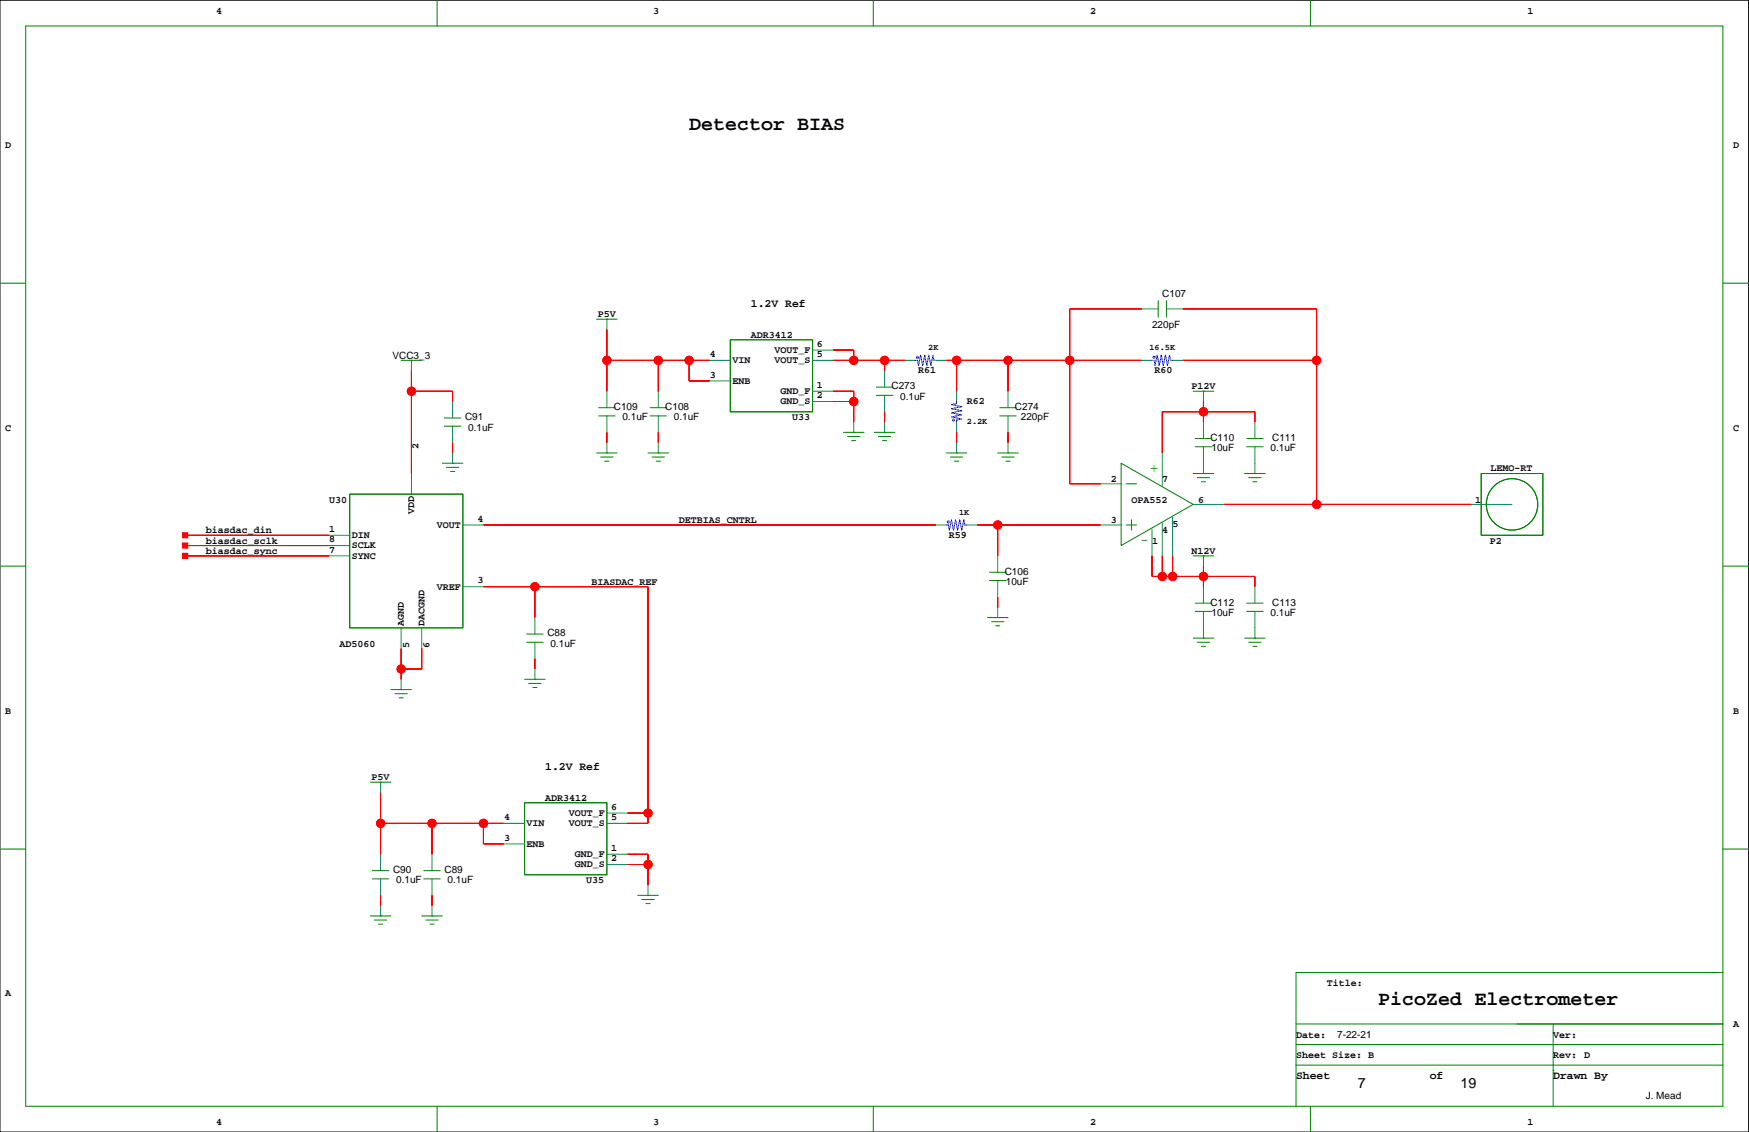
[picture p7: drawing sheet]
<svg xmlns="http://www.w3.org/2000/svg" width="432mm" height="279mm" viewBox="0 0 432 279" stroke-linecap="round" stroke-linejoin="round" font-family="sans-serif">
<path d="M0 .1h431.7v279.3h-431.7z" fill="none" stroke="#000" stroke-width=".25"/>
<g fill="none" stroke="#008000" stroke-width=".25">
<path d="M6.3 6.4h419.1v266.7h-419.1zM107.9 .1v6.3M215.6 .1v6.3M323.5 .1v6.3M0 69.9h6.3M147.3 78.8h5.1M149.8 78.8h.1M285.9 74.2v4.1M288 74.2v4.1M425.4 69.9h6.3M99 88.9h5.1M101.6 88.9h.1"/>
<path d="M180.3 83.9h20.3v17.7h-20.3zM216.4 95.5h4M216.4 97.6h4M294.6 96.6h5.1M297.1 96.6h.1M109.2 114.3h5.1M109.7 103.2h4.1M109.7 105.2h4.1M110.2 115.4h3.1M111.2 116.4h1M111.7 114.3h.1M147.3 111.8h5.1"/>
<path d="M147.8 100.6h4.1M147.8 102.7h4.1M148.3 112.8h3M149.3 113.8h1M149.8 111.8h.1M160 111.8h5.1M160.5 100.6h4.1M160.5 102.7h4.1M161 112.8h3M162 113.8h1M162.5 111.8h.1M208.2 106.7h5.1"/>
<path d="M209.2 107.7h3.1M210.3 108.8h1M210.8 106.7h.1M215.9 106.7h5M216.9 107.7h3M217.9 108.8h1M218.4 106.7h.1M233.6 111.8h5.1M234.6 112.8h3.1M235.7 113.8h1M236.2 111.8h.1M246.3 111.8h5.1"/>
<path d="M246.8 100.6h4.1M246.8 102.7h4.1M247.3 112.8h3.1M248.4 113.8h1M248.9 111.8h.1M276.8 114.3l17.8 10.2-17.8 10.2zM278.1 119.4h2.5M294.6 116.9h5.1M295.1 108.2h4M295.1 110.3h4M295.6 117.9h3M296.6 118.9h1"/>
<path d="M297.1 116.9h.1M307.3 116.9h5M307.8 108.2h4M307.8 110.3h4M308.3 117.9h3M309.3 118.9h1M309.8 116.9h.1M365.7 116.9h15.2v15.2h-15.2zM0 139.7h6.3M86.3 122h28v33h-28zM278.1 129.6h2.5M279.3 128.3v2.5"/>
<path d="M294.6 137.2h5.1M297.1 137.2h.1M425.4 139.7h6.3M130 156.5h4.1M130 158.5h4.1M243.8 152.4h5.1M244.3 141.3h4.1M244.3 143.3h4.1M244.8 153.4h3M245.8 154.5h1M246.3 152.4h.1M294.6 157.5h5.1"/>
<path d="M295.1 148.9h4M295.1 150.9h4M295.6 158.5h3M296.6 159.5h1M297.1 157.5h.1M307.3 157.5h5M307.8 148.9h4M307.8 150.9h4M308.3 158.5h3M309.3 159.5h1M309.8 157.5h.1M96.5 170.2h5.1"/>
<path d="M97.5 171.2h3.1M98.5 172.2h1M99 170.2h.1M129.5 167.7h5.1M130.5 168.7h3.1M131.5 169.7h1.1M132.1 167.7h.1M91.4 193.1h5.1M94 193.1h.1M129.5 198.1h20.3v17.8h-20.3zM0 209.6h6.3M91.9 214.9h4.1"/>
<path d="M91.9 216.9h4.1M104.6 214.9h4.1M104.6 216.9h4.1M425.4 209.6h6.3M91.4 226.1h5.1M92.4 227.1h3.1M93.5 228.1h1M94 226.1h.1M104.1 226.1h5.1M105.1 227.1h3.1M106.1 228.1h1.1M106.7 226.1h.1"/>
<path d="M157.4 221h5.1M158.5 222h3M159.5 223h1M160 221h.1M320 257.8h105.4M320 252.7h105.4M383.5 252.7v20.4M425.4 240h-105.4v33.1M107.9 273.1v6.3M215.6 273.1v6.3M320 262.9h105.4M323.5 273.1v6.3"/>
<path d="M383.5 264.2h.1"/>
<circle cx="373.3" cy="124.5" r="6.3"/>
</g>
<g fill="none" stroke="#008080" stroke-width=".25">
<path d="M149.8 78.8v2.5M281.9 76.2h4M288 76.2h4M101.6 88.9v2.6M111.7 99.1v4.1M149.8 96.6v4M162.5 96.6v4M175.2 88.9h5.1M175.2 94h5.1M200.6 88.9h5.1M200.6 96.6h5.1M200.6 99.1h5.1"/>
<path d="M200.6 86.4h5.1M218.4 91.5v4M218.4 97.6v4M223.5 88.9h2.5M231.1 88.9h2.5M236.2 96.6v2.5M248.9 96.6v4M281.9 88.9h2.5M289.5 88.9h2.5M297.1 96.6v2.5M101.6 116.9v5.1M111.7 105.2v4.1"/>
<path d="M111.7 111.8v2.5M149.8 102.7v4M149.8 109.3v2.5M162.5 102.7v4M162.5 109.3v2.5M210.8 104.2v2.5M218.4 104.2v2.5M236.2 104.2v2.5M236.2 109.3v2.5M248.9 102.7v4M248.9 109.3v2.5M271.7 119.4h5.1"/>
<path d="M287 111.8v8.1M297.1 104.2v4M297.1 110.3v6.6M309.8 104.2v4M309.8 110.3v6.6M81.3 132.1h5M81.3 137.2h5M81.3 134.7h5M114.3 129.6h5.1M231.1 129.6h2.5M238.7 129.6h2.5M246.3 137.2v4.1"/>
<path d="M271.7 129.6h5.1M284.4 130.6v6.6M287 129.1v8.1M289.5 127.5v9.7M294.6 124.5h7.6M297.1 137.2v2.5M363.1 124.5h10.2M99 155v5M104.1 155v5M114.3 144.8h5.1M132.1 152.4v4.1M132.1 158.5v4.1"/>
<path d="M246.3 143.3v4M246.3 149.9v2.5M297.1 144.8v4.1M297.1 150.9v6.6M309.8 144.8v4.1M309.8 150.9v6.6M99 167.7v2.5M132.1 165.1v2.6M94 193.1v2.5M94 210.8v4.1M94 216.9v4.1M106.7 210.8v4.1"/>
<path d="M106.7 216.9v4.1M124.4 208.3h5.1M124.4 203.2h5.1M149.8 203.2h5.1M149.8 210.8h5.1M149.8 213.4h5.1M149.8 200.7h5.1M160 218.5v2.5M94 223.5v2.6M106.7 223.5v2.6"/>
</g>
<g fill="#f00" stroke="#f00" stroke-width=".25">
<path d="M154.9 213.4h5.1z" fill-rule="evenodd"/>
<path d="M154.9 210.8h5.1z" fill-rule="evenodd"/>
<path d="M160 213.4v5.1z" fill-rule="evenodd"/>
<path d="M160 210.8v2.6z" fill-rule="evenodd"/>
<path d="M106.7 203.2v7.6z" fill-rule="evenodd"/>
<path d="M119.4 203.2h5z" fill-rule="evenodd"/>
<path d="M106.7 203.2h12.7z" fill-rule="evenodd"/>
<path d="M94 203.2h12.7z" fill-rule="evenodd"/>
<path d="M119.4 208.3h5z" fill-rule="evenodd"/>
<path d="M94 195.6v7.6z" fill-rule="evenodd"/>
<path d="M94 203.2v7.6z" fill-rule="evenodd"/>
<path d="M119.4 203.2v5.1z" fill-rule="evenodd"/>
<path d="M106.7 221v2.5z" fill-rule="evenodd"/>
<path d="M94 221v2.5z" fill-rule="evenodd"/>
<path d="M132.1 162.6v2.5z" fill-rule="evenodd"/>
<path d="M99 160v5.1z" fill-rule="evenodd"/>
<path d="M99 165.1h5.1z" fill-rule="evenodd"/>
<path d="M99 165.1v2.6z" fill-rule="evenodd"/>
<path d="M104.1 160v5.1z" fill-rule="evenodd"/>
<path d="M45.7 132.1h35.6z" fill-rule="evenodd"/>
<path d="M45.1 131.5h1.2v1.2h-1.2z" fill-rule="evenodd"/>
<path d="M45.7 134.7h35.6z" fill-rule="evenodd"/>
<path d="M45.1 134h1.2v1.3h-1.2z" fill-rule="evenodd"/>
<path d="M45.7 137.2h35.6z" fill-rule="evenodd"/>
<path d="M45.1 136.6h1.2v1.2h-1.2z" fill-rule="evenodd"/>
<path d="M111.7 96.6v2.5z" fill-rule="evenodd"/>
<path d="M101.6 96.6h10.1z" fill-rule="evenodd"/>
<path d="M101.6 91.5v5.1z" fill-rule="evenodd"/>
<path d="M101.6 96.6v20.3z" fill-rule="evenodd"/>
<path d="M111.7 109.3v2.5z" fill-rule="evenodd"/>
<path d="M119.4 144.8h12.7z" fill-rule="evenodd"/>
<path d="M154.9 200.7h5.1z" fill-rule="evenodd"/>
<path d="M154.9 203.2h5.1z" fill-rule="evenodd"/>
<path d="M160 200.7v2.5z" fill-rule="evenodd"/>
<path d="M132.1 144.8v7.6z" fill-rule="evenodd"/>
<path d="M132.1 144.8h27.9z" fill-rule="evenodd"/>
<path d="M160 144.8v55.9z" fill-rule="evenodd"/>
<path d="M119.4 129.6h111.7z" fill-rule="evenodd"/>
<path d="M241.2 129.6h5.1z" fill-rule="evenodd"/>
<path d="M246.3 129.6v7.6z" fill-rule="evenodd"/>
<path d="M246.3 129.6h25.4z" fill-rule="evenodd"/>
<path d="M246.3 147.3v2.6z" fill-rule="evenodd"/>
<path d="M210.8 99.1v5.1z" fill-rule="evenodd"/>
<path d="M205.7 99.1h5.1z" fill-rule="evenodd"/>
<path d="M205.7 96.6h5.1z" fill-rule="evenodd"/>
<path d="M210.8 96.6v2.5z" fill-rule="evenodd"/>
<path d="M162.5 88.9v7.7z" fill-rule="evenodd"/>
<path d="M170.1 94h5.1z" fill-rule="evenodd"/>
<path d="M170.1 88.9v5.1z" fill-rule="evenodd"/>
<path d="M162.5 88.9h7.6z" fill-rule="evenodd"/>
<path d="M149.8 88.9h12.7z" fill-rule="evenodd"/>
<path d="M149.8 81.3v7.6z" fill-rule="evenodd"/>
<path d="M149.8 88.9v7.7z" fill-rule="evenodd"/>
<path d="M170.1 88.9h5.1z" fill-rule="evenodd"/>
<path d="M162.5 106.7v2.6z" fill-rule="evenodd"/>
<path d="M149.8 106.7v2.6z" fill-rule="evenodd"/>
<path d="M236.2 106.7v2.6z" fill-rule="evenodd"/>
<path d="M292 76.2h33z" fill-rule="evenodd"/>
<path d="M325 76.2v12.7z" fill-rule="evenodd"/>
<path d="M292 88.9h33z" fill-rule="evenodd"/>
<path d="M325 88.9v35.6z" fill-rule="evenodd"/>
<path d="M302.2 124.5h22.8z" fill-rule="evenodd"/>
<path d="M325 124.5h38.1z" fill-rule="evenodd"/>
<path d="M287 101.6h10.1z" fill-rule="evenodd"/>
<path d="M287 101.6v10.2z" fill-rule="evenodd"/>
<path d="M297.1 101.6h12.7z" fill-rule="evenodd"/>
<path d="M309.8 101.6v2.6z" fill-rule="evenodd"/>
<path d="M297.1 101.6v2.6z" fill-rule="evenodd"/>
<path d="M297.1 99.1v2.5z" fill-rule="evenodd"/>
<path d="M289.5 137.2v5.1z" fill-rule="evenodd"/>
<path d="M287 142.3h2.5z" fill-rule="evenodd"/>
<path d="M287 137.2v5.1z" fill-rule="evenodd"/>
<path d="M284.4 142.3h2.6z" fill-rule="evenodd"/>
<path d="M284.4 137.2v5.1z" fill-rule="evenodd"/>
<path d="M289.5 142.3h7.6z" fill-rule="evenodd"/>
<path d="M309.8 142.3v2.5z" fill-rule="evenodd"/>
<path d="M297.1 142.3v2.5z" fill-rule="evenodd"/>
<path d="M297.1 139.7v2.6z" fill-rule="evenodd"/>
<path d="M297.1 142.3h12.7z" fill-rule="evenodd"/>
<path d="M218.4 88.9v2.6z" fill-rule="evenodd"/>
<path d="M210.8 88.9h7.6z" fill-rule="evenodd"/>
<path d="M205.7 88.9h5.1z" fill-rule="evenodd"/>
<path d="M210.8 86.4v2.5z" fill-rule="evenodd"/>
<path d="M205.7 86.4h5.1z" fill-rule="evenodd"/>
<path d="M218.4 88.9h5.1z" fill-rule="evenodd"/>
<path d="M218.4 101.6v2.6z" fill-rule="evenodd"/>
<path d="M248.9 88.9v7.7z" fill-rule="evenodd"/>
<path d="M236.2 88.9h12.7z" fill-rule="evenodd"/>
<path d="M264.1 119.4h7.6z" fill-rule="evenodd"/>
<path d="M264.1 88.9h17.8z" fill-rule="evenodd"/>
<path d="M233.6 88.9h2.6z" fill-rule="evenodd"/>
<path d="M264.1 76.2h17.8z" fill-rule="evenodd"/>
<path d="M264.1 76.2v12.7z" fill-rule="evenodd"/>
<path d="M248.9 88.9h15.2z" fill-rule="evenodd"/>
<path d="M264.1 88.9v30.5z" fill-rule="evenodd"/>
<path d="M236.2 88.9v7.7z" fill-rule="evenodd"/>
<path d="M248.9 106.7v2.6z" fill-rule="evenodd"/>
<circle cx="160" cy="213.4" r="1.02"/>
<circle cx="106.7" cy="203.2" r="1.02"/>
<circle cx="94" cy="203.2" r="1.02"/>
<circle cx="119.4" cy="203.2" r="1.02"/>
<circle cx="99" cy="165.1" r="1.02"/>
<circle cx="101.6" cy="96.6" r="1.02"/>
<circle cx="132" cy="144.8" r="1.02"/>
<circle cx="160" cy="200.7" r="1.02"/>
<circle cx="246.3" cy="129.6" r="1.02"/>
<circle cx="210.8" cy="99.1" r="1.02"/>
<circle cx="162.5" cy="88.9" r="1.02"/>
<circle cx="149.8" cy="88.9" r="1.02"/>
<circle cx="170.1" cy="88.9" r="1.02"/>
<circle cx="325" cy="88.9" r="1.02"/>
<circle cx="325" cy="124.5" r="1.02"/>
<circle cx="297.1" cy="101.6" r="1.02"/>
<circle cx="287" cy="142.3" r="1.02"/>
<circle cx="289.5" cy="142.3" r="1.02"/>
<circle cx="297.1" cy="142.3" r="1.02"/>
<circle cx="210.8" cy="88.9" r="1.02"/>
<circle cx="218.4" cy="88.9" r="1.02"/>
<circle cx="248.9" cy="88.9" r="1.02"/>
<circle cx="264.1" cy="88.9" r="1.02"/>
<circle cx="236.2" cy="88.9" r="1.02"/>
</g>
<g fill="none" stroke="#f00" stroke-width=".25">
<path d="M281.9 76.2h-17.8v43.2h7.6M292 76.2h33v48.3M101.6 96.6h10.1v2.5M101.6 91.5v25.4M149.8 88.9h25.4M149.8 81.3v15.3M162.5 88.9v7.7M170.1 88.9v5.1h5.1M205.7 96.6h5.1v7.6M205.7 86.4h5.1v2.5M205.7 99.1h5.1M205.7 88.9h17.8"/>
<path d="M218.4 88.9v2.6M233.6 88.9h48.3M236.2 88.9v7.7M248.9 88.9v7.7M292 88.9h33M297.1 99.1v5.1M111.7 109.3v2.5M149.8 106.7v2.6M162.5 106.7v2.6M218.4 101.6v2.6M236.2 106.7v2.6M248.9 106.7v2.6"/>
<path d="M297.1 114.3h.1M309.8 114.3h.1M309.8 104.2v-2.6h-22.8v10.2M45.7 132.1h35.6M45.7 134.7h35.6M45.7 137.2h35.6M119.4 129.6h111.7M241.2 129.6h30.5M246.3 129.6v7.6M284.4 137.2v5.1h25.4v2.5M287 137.2v5.1M289.5 137.2v5.1"/>
<path d="M297.1 139.7v5.1M302.2 124.5h60.9M119.4 144.8h40.6v58.4h-5.1M132.1 144.8v7.6M246.3 147.3v2.6M297.1 155h.1M309.8 155h.1M99 160v7.7M104.1 160v5.1h-5.1M132.1 162.6v2.5M94 195.6v15.2M94 203.2h30.4"/>
<path d="M106.7 203.2v7.6M119.4 203.2v5.1h5M154.9 213.4h5.1M154.9 210.8h5.1v7.7M154.9 200.7h5.1M94 221v2.5M106.7 221v2.5"/>
<circle cx="101.6" cy="96.6" r="1.02"/>
<circle cx="149.8" cy="88.9" r="1.02"/>
<circle cx="162.5" cy="88.9" r="1.02"/>
<circle cx="170.1" cy="88.9" r="1.02"/>
<circle cx="210.8" cy="99.1" r="1.02"/>
<circle cx="210.8" cy="88.9" r="1.02"/>
<circle cx="218.4" cy="88.9" r="1.02"/>
<circle cx="236.2" cy="88.9" r="1.02"/>
<circle cx="248.9" cy="88.9" r="1.02"/>
<circle cx="264.1" cy="88.9" r="1.02"/>
<circle cx="325" cy="88.9" r="1.02"/>
<circle cx="297.1" cy="101.6" r="1.02"/>
<circle cx="246.3" cy="129.6" r="1.02"/>
<circle cx="325" cy="124.5" r="1.02"/>
<circle cx="132" cy="144.8" r="1.02"/>
<circle cx="287" cy="142.3" r="1.02"/>
<circle cx="289.5" cy="142.3" r="1.02"/>
<circle cx="297.1" cy="142.3" r="1.02"/>
<circle cx="99" cy="165.1" r="1.02"/>
<circle cx="94" cy="203.2" r="1.02"/>
<circle cx="106.7" cy="203.2" r="1.02"/>
<circle cx="119.4" cy="203.2" r="1.02"/>
<circle cx="160" cy="200.7" r="1.02"/>
<circle cx="160" cy="213.4" r="1.02"/>
</g>
<path d="M284.2 115.6h1.5M284.9 114.8v1.6M281.9 133.4h1.2" fill="none" stroke="#0f0" stroke-width=".25"/>
<g fill="none" stroke="#00f" stroke-width=".25">
<path d="M226 88.9h.5l.3 1.3 .5-2.5 .5 2.5 .5-2.5 .5 2.5 .5-2.5 .5 2.5 .5-2.5 .3 1.2h.5M236.2 99.1v.5l-1.3 .3 2.5 .5-2.5 .5 2.5 .5-2.5 .5 2.5 .5-2.5 .5 2.5 .5-1.2 .3v.5M284.4 88.9h.5l.3 1.3 .5-2.5 .5 2.5 .5-2.5 .5 2.5 .5-2.5 .5 2.5 .5-2.5 .3 1.2h.5M233.6 129.6h.5l.3 1.2 .5-2.5 .5 2.5 .5-2.5 .5 2.5 .5-2.5 .5 2.5 .5-2.5 .3 1.3h.5"/>
<circle cx="226.5" cy="88.2" r=".25"/>
<circle cx="284.9" cy="88.2" r=".25"/>
<circle cx="235.4" cy="103.7" r=".25"/>
<circle cx="234.1" cy="128.8" r=".25"/>
</g>
<g font-size="4.9">
<text x="170.1" y="32.2">Detector BIAS</text>
<text x="340.3" y="248">PicoZed Electrometer</text>
</g>
<g font-size="3.5">
<text x="335.2" y="268.6">7</text>
<text x="360.6" y="268.6">19</text>
</g>
<g font-size="2.8">
<text x="185.4" y="75.7">1.2V Ref</text>
<text x="134.6" y="190">1.2V Ref</text>
<text x="320" y="266.2">Sheet</text>
<text x="353" y="266.2">of</text>
<text x="383.5" y="266.2">Drawn By</text>
</g>
<g font-size="2.5">
<text x="53.3" y="3.4">4</text>
<text x="161.3" y="3.4">3</text>
<text x="269.2" y="3.4">2</text>
<text x="377.1" y="3.4">1</text>
<text x="1.3" y="36.4">D</text>
<text x="427.9" y="36.4">D</text>
<text x="287" y="73.3">C107</text>
<text x="147.6" y="78.3">P5V</text>
<text x="185.4" y="83.4">ADR3412</text>
<text x="284.4" y="80.9">220pF</text>
<text x="96.9" y="88.5">VCC3_3</text>
<text x="175.2" y="88.1">4</text>
<text x="180.8" y="89.6">VIN</text>
<text x="191.2" y="87.1">VOUT_F</text>
<text x="191.2" y="89.6">VOUT_S</text>
<text x="201.7" y="88.1">5</text>
<text x="201.7" y="85.6">6</text>
<text x="175.2" y="93.2">3</text>
<text x="180.8" y="94.7">ENB</text>
<text x="201.7" y="95.8">1</text>
<text x="226.6" y="92.2">R61</text>
<text x="285" y="92.2">R60</text>
<text x="151.5" y="101.2">C109</text>
<text x="164.2" y="101.2">C108</text>
<text x="192.7" y="97.3">GND_F</text>
<text x="192.7" y="99.8">GND_S</text>
<text x="201.7" y="98.3">2</text>
<text x="220.1" y="96.1">C273</text>
<text x="222.2" y="98.7">0.1uF</text>
<text x="238.7" y="99.8">R62</text>
<text x="250.6" y="101.2">C274</text>
<text x="294.1" y="96.1">P12V</text>
<text x="1.3" y="106.3">C</text>
<text x="114.8" y="103.8">C91</text>
<text x="115.6" y="106.3">0.1uF</text>
<text x="153.7" y="103.7">0.1uF</text>
<text x="166.4" y="103.7">0.1uF</text>
<text x="195.5" y="103.7">U33</text>
<text x="252" y="103.7">220pF</text>
<text x="427.9" y="106.3">C</text>
<text x="103.3" y="110.7" transform="rotate(-90 103.3 110.7)">2</text>
<text x="298.8" y="108.8">C110</text>
<text x="299.1" y="111.4">10uF</text>
<text x="313.7" y="111.4">0.1uF</text>
<text x="314.1" y="108.8">C111</text>
<text x="274.3" y="119">2</text>
<text x="287" y="119">7</text>
<text x="368" y="116.3">LEMO-RT</text>
<text x="81.3" y="124.1">U30</text>
<text x="279.3" y="124.1">OPA552</text>
<text x="295.8" y="124.1">6</text>
<text x="364.2" y="124.1">1</text>
<text x="50.8" y="131.7">biasdac_din</text>
<text x="81.3" y="131.3">1</text>
<text x="102.3" y="126.9" transform="rotate(-90 102.3 126.9)">VDD</text>
<text x="107.8" y="130.3">VOUT</text>
<text x="117.9" y="128.8">4</text>
<text x="167.6" y="129.1">DETBIAS_CNTRL</text>
<text x="274.3" y="129.1">3</text>
<text x="287" y="131.7">4</text>
<text x="289.5" y="130.2">5</text>
<text x="50.8" y="134.2">biasdac_sclk</text>
<text x="50.8" y="136.8">biasdac_sync</text>
<text x="81.3" y="133.8">8</text>
<text x="81.3" y="136.4">7</text>
<text x="86.8" y="132.8">DIN</text>
<text x="86.8" y="137.9">SYNC</text>
<text x="86.8" y="135.3">SCLK</text>
<text x="234.3" y="132.8">R59</text>
<text x="284.4" y="134.2">1</text>
<text x="294.1" y="136.8">N12V</text>
<text x="367.8" y="134.2">P2</text>
<text x="117.9" y="144">3</text>
<text x="248" y="141.8">C106</text>
<text x="107.8" y="145.5">VREF</text>
<text x="146" y="144.4">BIASDAC_REF</text>
<text x="248.3" y="144.4">10uF</text>
<text x="298.8" y="149.5">C112</text>
<text x="314.1" y="149.5">C113</text>
<text x="99.7" y="154.5" transform="rotate(-90 99.7 154.5)">AGND</text>
<text x="104.8" y="154.5" transform="rotate(-90 104.8 154.5)">DACGND</text>
<text x="299.1" y="152">10uF</text>
<text x="313.7" y="152">0.1uF</text>
<text x="83.8" y="159.6">AD5060</text>
<text x="101" y="160" transform="rotate(-90 101 160)">5</text>
<text x="106.1" y="160" transform="rotate(-90 106.1 160)">6</text>
<text x="135.1" y="157.1">C88</text>
<text x="135.9" y="159.6">0.1uF</text>
<text x="1.3" y="176.1">B</text>
<text x="427.9" y="176.1">B</text>
<text x="91.7" y="192.6">P5V</text>
<text x="134.6" y="197.7">ADR3412</text>
<text x="124.4" y="202.4">4</text>
<text x="130" y="203.9">VIN</text>
<text x="140.4" y="201.4">VOUT_F</text>
<text x="140.4" y="203.9">VOUT_S</text>
<text x="150.9" y="202.4">5</text>
<text x="150.9" y="199.9">6</text>
<text x="124.4" y="207.5">3</text>
<text x="130" y="209">ENB</text>
<text x="97" y="215.5">C90</text>
<text x="109.7" y="215.5">C89</text>
<text x="141.9" y="211.5">GND_F</text>
<text x="141.9" y="214.1">GND_S</text>
<text x="150.9" y="212.6">2</text>
<text x="150.9" y="210">1</text>
<text x="97.8" y="218">0.1uF</text>
<text x="110.5" y="218">0.1uF</text>
<text x="144.7" y="218">U35</text>
<text x="1.3" y="245.9">A</text>
<text x="327.6" y="243.4">Title:</text>
<text x="320" y="256.1">Date:</text>
<text x="330.1" y="256.1">7-22-21</text>
<text x="383.5" y="256.1">Ver:</text>
<text x="427.9" y="253.6">A</text>
<text x="320" y="261.2">Sheet Size: B</text>
<text x="383.5" y="261.2">Rev: D</text>
<text x="406.3" y="271.3">J. Mead</text>
<text x="53.3" y="277.7">4</text>
<text x="161.3" y="277.7">3</text>
<text x="269.2" y="277.7">2</text>
<text x="377.1" y="277.7">1</text>
</g>
<g font-size="2.1">
<text x="229.2" y="86.4">2K</text>
<text x="283.8" y="86.4">16.5K</text>
<text x="238.7" y="104.8">2.2K</text>
<text x="236.8" y="127">1K</text>
</g>
</svg>
